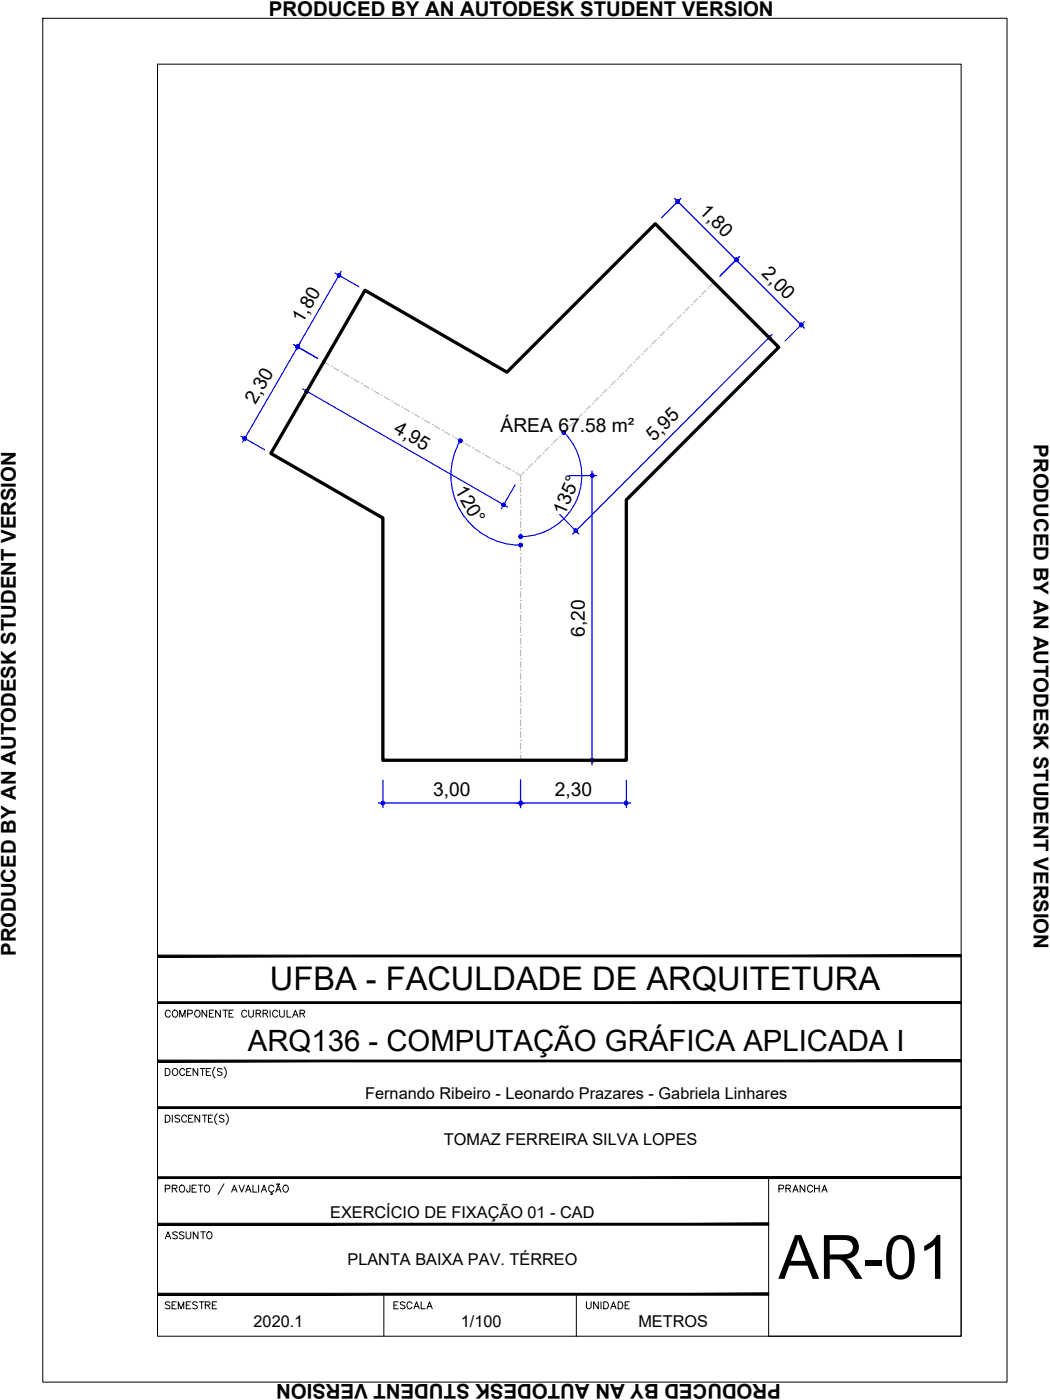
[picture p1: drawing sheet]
<svg xmlns="http://www.w3.org/2000/svg" width="229mm" height="305mm" viewBox="0 0 229 305" stroke-linecap="round" stroke-linejoin="round" font-family="sans-serif">
<!-- layer: ARQ_EIXO CINZA 04 -->
<g fill="none" stroke="#bababa" stroke-width=".25">
<path d="M70.5 78.8l1 .6M72.1 79.7h.1M137.5 79.4l-.9 .9M138 78.9h.1M139.3 77.6l-.9 .8M139.7 77.1h.1M141.1 75.8l-.9 .9M141.6 75.3h.1M142.9 74l-.9 .9M143.3 73.5h.1M144.7 72.2l-.9 .9M145.2 71.7h.1"/>
<path d="M146.5 70.4l-.9 .9M146.9 69.9h.1M148.3 68.6l-.9 .9M148.8 68.1h.1M150.1 66.8l-.9 .9M150.5 66.3h.1M151.9 65l-.9 .9M152.3 64.6h.1M153.7 63.2l-.9 .9M154.1 62.7h.1M155.4 61.5l-.8 .8M72.6 80.1l1.1 .6"/>
<path d="M74.3 81h.1M74.8 81.3l1.1 .7M76.5 82.3h.1M77 82.6l1.1 .6M78.7 83.5h.1M79.2 83.9l1.1 .6M80.9 84.8h.1M81.4 85.1l1.1 .7M83.1 86.1h.1M83.7 86.4l1.1 .6M85.3 87.3h.1M85.9 87.7l1.1 .6"/>
<path d="M87.5 88.6h.1M88.1 88.9l1.1 .7M89.7 89.9h.1M90.3 90.2l1.1 .6M91.9 91.1h.1M92.5 91.5l1.1 .6M94.1 92.4h.1M94.7 92.8l1.1 .6M96.3 93.7h.1M96.9 94l1.1 .7M98.5 95h.1M99.1 95.3l1.1 .6"/>
<path d="M100.7 96.2h.1M101.3 96.6l1.1 .6M102.9 97.5h.1M103.5 97.8l1.1 .7M105.1 98.8h.1M105.7 99.1l1.1 .6M117.8 99.1l-1 .9M118.2 98.7h.1M119.5 97.3l-.8 .9M120 96.9h.1M121.4 95.5l-1 .9M121.8 95.1h.1"/>
<path d="M123.1 93.7l-.8 .9M123.6 93.3h.1M124.9 91.9l-.9 .9M125.4 91.5h.1M126.7 90.1l-.8 .9M127.2 89.7h.1M128.5 88.3l-.9 .9M129 87.9h.1M130.3 86.5l-.9 .9M130.8 86.1h.1M132.1 84.8l-.9 .8M132.6 84.3h.1"/>
<path d="M133.9 82.9l-.9 1M134.4 82.5h.1M135.7 81.2l-.9 .8M136.2 80.7h.1M107.3 100h.1M107.9 100.4l1.1 .6M109.5 101.3h.1M110.1 101.6l1.1 .7M111.7 102.6h.1M112.3 102.9l1 .6M113.3 118h.1M113.3 115.5h.1"/>
<path d="M113.3 112.9h.1M113.3 110.4h.1M113.3 107.9h.1M113.3 105.3h.1M113.3 106v1.2M113.3 108.5v1.3M113.3 111v1.3M113.3 113.6v1.3M113.3 116.1v1.3M113.3 118.7v1.2M114.2 102.7l-.9 .8v1.2M114.6 102.2h.1"/>
<path d="M116 100.9l-.9 .9M116.4 100.5h.1M113.3 138.3h.1M113.3 135.8h.1M113.3 133.3h.1M113.3 130.7h.1M113.3 128.2h.1M113.3 125.6h.1M113.3 123.1h.1M113.3 120.6h.1M113.3 121.2v1.3M113.3 123.7v1.3"/>
<path d="M113.3 126.3v1.3M113.3 128.8v1.3M113.3 131.4v1.2M113.3 133.9v1.3M113.3 136.4v1.3M113.3 139v1.3M113.3 158.7h.1M113.3 156.1h.1M113.3 153.6h.1M113.3 151h.1M113.3 148.5h.1M113.3 146h.1"/>
<path d="M113.3 143.4h.1M113.3 140.9h.1M113.3 141.5v1.3M113.3 144.1v1.2M113.3 146.6v1.3M113.3 149.1v1.3M113.3 151.7v1.3M113.3 154.2v1.3M113.3 156.8v1.2M113.3 159.3v1.3M113.3 163.7h.1M113.3 161.2h.1"/>
<path d="M113.3 161.8v1.3M113.3 164.4v1.1"/>
</g>
<!-- layer: COTA AZUL -->
<g fill="none" stroke="#00f" stroke-width=".25">
<path d="M72.9 59.4l5.2 3M74.3 59.1l-10 17.3M146.9 43.2l28.2 28.3M148.3 43.2l-4.3 4.2M161 55.9l-4.2 4.2M63.9 75l5.2 3M65.3 74.6l-12.5 21.7M163.9 70l4.2 4.2M168.1 72.8l-43.4 43.5M175.1 70l-4.2 4.3M52.5 95l5.1 2.9M65.9 84.7l44.6 25.7"/>
<path d="M69.3 80.9l-3 5.1M100.2 95.9a15.2 15.2 0 0 0 13.1 22.8M122.8 94.1a13.3 13.3 0 0 1 2.8 14.5 13.3 13.3 0 0 1-12.3 8.2M112.1 105.6l-3 5.2M121.8 112l4.3 4.3M123.9 103.5h6M128.9 102.5v64M82.3 174.8h55M83.4 169.8v6.1M113.3 169.8v6.1M123.9 165.5h6M136.4 169.8v6.1"/>
</g>
<!-- layer: 0 -->
<g fill="#00f" stroke="#00f" stroke-width=".22">
<path d="M66.5 85l-.1 .2h.4zM66.4 85.2h.4l-.3 .1zM66.5 85.3l.1 .2 .2-.3z"/>
<path d="M66.8 85.2l-.2 .3 .2 .1zM66.8 85.2l.2 .3-.2 .1zM66.8 85.2l.2 .3 .1-.2z"/>
<path d="M66.8 85.2l.3 .1v-.1zM66.8 85.2l.3-.2v.2zM67 84.8l-.2 .4 .3-.2z"/>
<path d="M66.8 84.8v.4l.2-.4zM66.6 84.8h.2v.4zM66.6 84.8l-.1 .2 .3 .2z"/>
<path d="M109.6 109.9l.4 .2v-.2zM109.6 109.9l.4-.2v.2zM109.9 109.6l-.3 .3 .4-.2z"/>
<path d="M109.6 109.6v.3l.3-.3zM109.5 109.6h.1v.3zM109.5 109.6l-.2 .1 .3 .2z"/>
<path d="M109.3 109.7v.2h.3zM109.3 109.9h.3l-.3 .2zM109.3 110.1l.2 .1 .1-.3z"/>
<path d="M109.6 109.9l-.1 .3 .1 .1zM109.6 109.9l.3 .3-.3 .1zM109.6 109.9l.3 .3 .1-.1z"/>
<path d="M128.7 103.2l.2 .3v-.3zM128.7 103.2l.2 .3-.3-.2zM128.6 103.3v.2h.3z"/>
<path d="M128.6 103.5v.2l.3-.2zM128.6 103.7l.3-.2-.2 .3zM128.9 103.5l-.2 .3 .2 .1z"/>
<path d="M128.9 103.5v.4l.2-.1zM128.9 103.5l.3 .2-.1 .1zM128.9 103.5l.3 .2 .1-.2z"/>
<path d="M128.9 103.5h.4l-.1-.2zM129.1 103.2l.1 .1-.3 .2zM128.9 103.2v.3l.2-.3z"/>
<path d="M128.9 165.5v.4h.2zM128.9 165.5l.3 .2-.1 .2zM128.9 165.5l.3 .2 .1-.2z"/>
<path d="M128.9 165.5h.4l-.1-.1zM129.1 165.2l.1 .2-.3 .1zM128.9 165.1v.4l.2-.3z"/>
<path d="M128.7 165.2l.2 .3v-.4zM128.7 165.2l.2 .3-.3-.1zM128.6 165.4v.1h.3z"/>
<path d="M128.6 165.5v.2l.3-.2zM128.6 165.7l.3-.2-.2 .4zM128.9 165.5l-.2 .4h.2z"/>
<path d="M125.1 115.8l.2 .1v-.3zM125.3 115.6l.2 .3h-.2zM125.3 115.6l.2 .3 .1-.1z"/>
<path d="M125.3 115.6l.3 .2 .1-.1zM125.3 115.6l.4-.1v.2zM125.3 115.6l.4-.1-.1-.2z"/>
<path d="M125.5 115.2l-.2 .4 .3-.3zM125.3 115.2h.2l-.2 .4zM125.1 115.3l.2 .3v-.4z"/>
<path d="M125.1 115.3l-.1 .2 .3 .1zM125 115.5l.3 .1-.3 .1zM125 115.7l.1 .1 .2-.2z"/>
<path d="M167.6 73.2l-.2 .3 .3-.3zM167.3 73.2h.3l-.2 .3zM167.2 73.2l.2 .3-.1-.3z"/>
<path d="M167.2 73.2l-.1 .2 .3 .1zM167.1 73.4l.3 .1-.3 .1zM167.1 73.6l.1 .1 .2-.2z"/>
<path d="M167.4 73.5l-.2 .2 .1 .2zM167.4 73.5l.2 .4h-.3zM167.4 73.5l.2 .4 .1-.2z"/>
<path d="M167.4 73.5l.3 .2 .1-.1zM167.4 73.5l.4-.1v.2zM167.4 73.5l.4-.1-.1-.2z"/>
<path d="M147.3 43.6l-.1 .2 .3 .1zM147.2 43.8l.3 .1-.3 .1zM147.2 44l.1 .2 .2-.3z"/>
<path d="M147.5 43.9l-.2 .3h.1zM147.5 43.9l.2 .3h-.3zM147.5 43.9l.2 .3h.1z"/>
<path d="M147.5 43.9l.3 .3 .1-.2zM147.5 43.9l.4-.1v.2zM147.5 43.9l.4-.1-.1-.2z"/>
<path d="M147.7 43.5l-.2 .4 .3-.3zM147.4 43.5h.3l-.2 .4zM147.3 43.6l.2 .3-.1-.4z"/>
<path d="M160.3 56.6l.2 .3 .2-.2zM160.3 56.6l.4-.1v.2zM160.3 56.6l.4-.1-.2-.2z"/>
<path d="M160.4 56.2l-.1 .4 .2-.3zM160.2 56.2h.2l-.1 .4zM160 56.3l.3 .3-.1-.4z"/>
<path d="M160 56.3l-.1 .2 .4 .1zM159.9 56.5l.4 .1-.4 .1zM159.9 56.7l.1 .2 .3-.3z"/>
<path d="M160.3 56.6l-.3 .3h.2zM160.3 56.6l.1 .3h-.2zM160.3 56.6l.1 .3h.1z"/>
<path d="M160 56.3l-.1 .2 .4 .1zM159.9 56.5l.4 .1-.4 .1zM159.9 56.7l.1 .2 .3-.3z"/>
<path d="M160.3 56.6l-.3 .3h.2zM160.3 56.6l.1 .3h-.2zM160.3 56.6l.1 .3h.1z"/>
<path d="M160.3 56.6l.2 .3 .2-.2zM160.3 56.6l.4-.1v.2zM160.3 56.6l.4-.1-.2-.2z"/>
<path d="M160.4 56.2l-.1 .4 .2-.3zM160.2 56.2h.2l-.1 .4zM160 56.3l.3 .3-.1-.4z"/>
<path d="M174.4 70.7l.3 .3 .1-.2zM174.4 70.7h.4v.1zM174.4 70.7h.4l-.1-.2z"/>
<path d="M174.5 70.4l-.1 .3 .3-.2zM174.3 70.4h.2l-.1 .3zM174.2 70.5l.2 .2-.1-.3z"/>
<path d="M174.2 70.5l-.1 .2h.3zM174.1 70.7h.3l-.3 .1zM174.1 70.8l.1 .2 .2-.3z"/>
<path d="M174.4 70.7l-.2 .3 .1 .1zM174.4 70.7l.1 .4h-.2zM174.4 70.7l.1 .4 .2-.1z"/>
<path d="M64.8 75.1v.4l.2-.3zM64.6 75.2l.2-.1v.4zM64.6 75.2l-.1 .1 .3 .2z"/>
<path d="M64.5 75.3l-.1 .2h.4zM64.4 75.5h.4l-.3 .2zM64.5 75.7l.1 .2 .2-.4z"/>
<path d="M64.8 75.5l-.2 .4h.2zM64.8 75.5l.2 .4h-.2zM64.8 75.5l.2 .4 .1-.2z"/>
<path d="M64.8 75.5l.3 .2 .1-.2zM64.8 75.5l.3-.2 .1 .2zM65 75.2l-.2 .3 .3-.2z"/>
<path d="M53.3 95.4l-.2 .4h.2zM53.3 95.4l.2 .4h-.2zM53.3 95.4l.2 .4 .1-.2z"/>
<path d="M53.3 95.4l.3 .2 .1-.2zM53.3 95.4l.3-.1 .1 .1zM53.5 95.1l-.2 .3 .3-.1z"/>
<path d="M53.3 95v.4l.2-.3zM53.1 95.1l.2-.1v.4zM53 95.3l.3 .1-.2-.3z"/>
<path d="M53 95.3l-.1 .1h.4zM52.9 95.4h.4l-.3 .2zM53 95.6l.1 .2 .2-.4z"/>
<path d="M64.8 75.5l-.2 .4h.2zM64.8 75.5l.2 .4h-.2zM64.8 75.5l.2 .4 .1-.2z"/>
<path d="M64.8 75.5l.3 .2 .1-.2zM64.8 75.5l.3-.2 .1 .2zM65 75.2l-.2 .3 .3-.2z"/>
<path d="M64.8 75.1v.4l.2-.3zM64.6 75.2l.2-.1v.4zM64.6 75.2l-.1 .1 .3 .2z"/>
<path d="M64.5 75.3l-.1 .2h.4zM64.4 75.5h.4l-.3 .2zM64.5 75.7l.1 .2 .2-.4z"/>
<path d="M73.8 59.6v.3l.2-.3zM73.6 59.6h.2v.3zM73.6 59.6l-.1 .1 .3 .2z"/>
<path d="M73.5 59.7l-.1 .2h.4zM73.4 59.9h.4l-.3 .2zM73.5 60.1l.1 .1 .2-.3z"/>
<path d="M73.8 59.9l-.2 .3 .2 .1zM73.8 59.9l.2 .3-.2 .1zM73.8 59.9l.2 .3 .1-.1z"/>
<path d="M73.8 59.9l.3 .2 .1-.2zM73.8 59.9l.3-.2 .1 .2zM74 59.6l-.2 .3 .3-.2z"/>
<path d="M113.3 174.8h.4v-.1zM113.5 174.5l.2 .2-.4 .1zM113.3 174.5v.3l.2-.3z"/>
<path d="M113.2 174.5l.1 .3v-.3zM113.2 174.5l.1 .3-.3-.1zM113 174.7l-.1 .1h.4z"/>
<path d="M112.9 174.8l.1 .2 .3-.2zM113 175l.3-.2-.1 .4zM113.3 174.8l-.1 .4h.1z"/>
<path d="M113.3 174.8v.4h.2zM113.3 174.8l.4 .2-.2 .2zM113.3 174.8l.4 .2v-.2z"/>
<path d="M83 174.8v.2l.4-.2zM83 175l.4-.2-.3 .4zM83.4 174.8l-.3 .4h.3z"/>
<path d="M83.4 174.8v.4h.1zM83.4 174.8l.3 .2-.2 .2zM83.4 174.8l.3 .2v-.2z"/>
<path d="M83.4 174.8h.3v-.1zM83.5 174.5l.2 .2-.3 .1zM83.4 174.5v.3l.1-.3z"/>
<path d="M83.1 174.5l.3 .3v-.3zM83.1 174.5l.3 .3-.4-.1zM83 174.7v.1h.4z"/>
<path d="M136.4 174.8h.3v-.1zM136.5 174.5l.2 .2-.3 .1zM136.4 174.5v.3l.1-.3z"/>
<path d="M136.1 174.5l.3 .3v-.3zM136.1 174.5l.3 .3-.4-.1zM136 174.7v.1h.4z"/>
<path d="M136 174.8v.2l.4-.2zM136 175l.4-.2-.3 .4zM136.4 174.8l-.3 .4h.3z"/>
<path d="M136.4 174.8v.4h.1zM136.4 174.8l.3 .2-.2 .2zM136.4 174.8l.3 .2v-.2z"/>
<path d="M112.9 174.8l.1 .2 .3-.2zM113 175l.3-.2-.1 .4zM113.3 174.8l-.1 .4h.1z"/>
<path d="M113.3 174.8v.4h.2zM113.3 174.8l.4 .2-.2 .2zM113.3 174.8l.4 .2v-.2z"/>
<path d="M113.3 174.8h.4v-.1zM113.5 174.5l.2 .2-.4 .1zM113.3 174.5v.3l.2-.3z"/>
<path d="M113.2 174.5l.1 .3v-.3zM113.2 174.5l.1 .3-.3-.1zM113 174.7l-.1 .1h.4z"/>
<path d="M100.2 95.6v.4l.2-.4zM100 95.6h.2v.4zM99.9 95.8l.3 .2-.2-.4z"/>
<path d="M99.9 95.8l-.1 .2h.4zM99.8 96h.4l-.3 .1zM99.9 96.1l.1 .2 .2-.3z"/>
<path d="M100.2 96l-.2 .3 .2 .1zM100.2 96l.2 .3-.2 .1zM100.2 96l.2 .3 .1-.2z"/>
<path d="M100.2 96l.3 .1 .1-.1zM100.2 96l.3-.2 .1 .2zM100.4 95.6l-.2 .4 .3-.2z"/>
<path d="M113.3 118.7h.4v-.2zM113.5 118.4l.2 .1-.4 .2zM113.3 118.3v.4l.2-.3z"/>
<path d="M113.2 118.4l.1 .3v-.4zM113.2 118.4l.1 .3-.3-.2zM113 118.5l-.1 .2h.4z"/>
<path d="M112.9 118.7l.1 .2 .3-.2zM113 118.9l.3-.2-.1 .3zM113.3 118.7l-.1 .3 .1 .1z"/>
<path d="M113.3 118.7v.4l.2-.1zM113.3 118.7l.4 .2-.2 .1zM113.3 118.7l.4 .2v-.2z"/>
<path d="M112.9 116.8l.1 .2 .3-.2zM113 117l.3-.2-.1 .4zM113.3 116.8l-.1 .4h.1z"/>
<path d="M113.3 116.8v.4h.2zM113.3 116.8l.4 .2-.2 .2zM113.3 116.8l.4 .2v-.2z"/>
<path d="M113.3 116.8h.4v-.1zM113.5 116.5l.2 .2-.4 .1zM113.3 116.5v.3l.2-.3z"/>
<path d="M113.2 116.5l.1 .3v-.3zM113.2 116.5l.1 .3-.3-.1zM113 116.7l-.1 .1h.4z"/>
<path d="M122.5 93.9l-.1 .1 .3 .1zM122.4 94l.3 .1-.3 .1zM122.4 94.2l.1 .2 .2-.3z"/>
<path d="M122.7 94.1l-.2 .3 .1 .1zM122.7 94.1l.2 .4h-.3zM122.7 94.1l.2 .4 .1-.1z"/>
<path d="M122.7 94.1l.3 .3 .1-.2zM122.7 94.1l.4-.1v.2zM122.7 94.1l.4-.1-.1-.1z"/>
<path d="M122.9 93.8l-.2 .3 .3-.2zM122.6 93.8h.3l-.2 .3zM122.5 93.9l.2 .2-.1-.3z"/>
</g>
<path d="M79.5 63.2l30.9 17.8 32.3-32.3 26.8 26.9-33.1 33.2v56.7h-53v-52.7l-24.4-14.1z" fill="none" stroke="#000" stroke-width=".72"/>
<!-- layer: MRG_EXTERNA -->
<path d="M9.3 4h209.9v296.9h-209.9z" fill="none" stroke="#000" stroke-width=".22"/>
<!-- layer: MRG_INTERNA -->
<path d="M34.3 14h175v276.9h-175z" fill="none" stroke="#000" stroke-width=".22"/>
<!-- layer: SIMB_01 -->
<g fill="#000" stroke="#000" stroke-width=".22">
<path d="M34.3 218.1v.4l175-.4zM34.3 218.5l175-.4v.4z"/>
<path d="M34.3 207.9v.4l175-.4zM34.3 208.3l175-.4v.4z"/>
<path d="M34.3 230.8v.4l175-.4zM34.3 231.2l175-.4v.4z"/>
<path d="M34.3 256.2v.4l175-.4zM34.3 256.6l175-.4v.4z"/>
<path d="M34.3 241v.3l175-.3zM34.3 241.3l175-.3v.3z"/>
<path d="M34.3 266.3v.4l133-.4zM34.3 266.7l133-.4v.4z"/>
<path d="M34.3 282h133v-.4zM34.3 281.6h133l-133 .4z"/>
</g>
<g fill="none" stroke="#000" stroke-width=".22">
<path d="M45 219.9v1.5l-1-1.5v1.5M46.5 219.9h-.9v1.5h.9M48 219.9v1.5l-1.1-1.5v1.5M48.6 219.9h1M49.1 219.9v1.5M50.8 219.9h-.9v1.5h.9M54.1 219.9v1.1l.5 .4h.3l.3-.4v-1.1M58.8 219.9v1.5M60.9 219.9v1.1l.4 .4 .5-.2 .1-1.3M62.5 219.9v1.5h.9M209.3 208.1v82.8h-42v-34.5M36 232.6h.5a.82 .82 0 0 1 .5 .8 .82 .82 0 0 1-.5 .7h-.5z"/>
<path d="M37.1 220.3a.56 .56 0 0 0-.7-.4 .56 .56 0 0 0-.4 .6 .63 .63 0 0 0 .2 .8 .63 .63 0 0 0 .9-.2M37.7 220.1a.72 .72 0 0 1 1 .2 .72 .72 0 0 1-.3 1.1 .72 .72 0 0 1-.9-.4 .72 .72 0 0 1 .2-.9zM37.7 232.8a.72 .72 0 0 1 1 .2 .72 .72 0 0 1-.3 1.1 .72 .72 0 0 1-.9-.4 .72 .72 0 0 1 .2-.9zM39.1 221.4v-1.5l.6 1.5 .6-1.5v1.5M40.2 233a.56 .56 0 0 0-.6-.4 .56 .56 0 0 0-.5 .6 .63 .63 0 0 0 .3 .8 .63 .63 0 0 0 .8-.2M40.6 233.3h.6M40.9 220.7l.9-.1v-.5l-.3-.2h-.6v1.5M41.6 232.6h-1v1.5h1M42.7 220a.71 .71 0 0 1 .9 .7 .71 .71 0 0 1-.9 .7l-.3-.5v-.4zM43.1 232.6v1.5l-1.1-1.5v1.5M43.6 232.6h1M44.1 232.6v1.5"/>
<path d="M44.9 233.3h.6M45.6 220.6h.5M45.9 232.6h-1v1.5h1M46.8 232.3a1.57 1.57 0 0 0 0 2.4M48.3 232.8l-.3-.2-.7 .2 .2 .4 .5 .2 .3 .3v.2l-.3 .2-.7-.2M48.8 232.3a1.57 1.57 0 0 1 0 2.4M49.9 220.6h.5M53.7 220.3a.56 .56 0 0 0-.6-.4 .56 .56 0 0 0-.5 .6 .63 .63 0 0 0 .3 .8 .63 .63 0 0 0 .8-.2M55.8 220.6h.8l.2-.4-.4-.3h-.6v1.5M56.3 220.6l.5 .8M57.3 220.6h.8l.2-.4-.4-.3h-.6v1.5M57.8 220.6l.5 .8"/>
<path d="M60.5 220.3a.56 .56 0 0 0-.7-.4 .56 .56 0 0 0-.4 .6 .63 .63 0 0 0 .2 .8 .63 .63 0 0 0 .9-.2M63.7 221.4l.6-1.5 .6 1.5M63.9 220.9h.7M65.3 220.6h.9l.1-.4-.3-.3h-.7v1.5M65.8 220.6l.5 .8M36 242.8h.5a.82 .82 0 0 1 .5 .7 .82 .82 0 0 1-.5 .8h-.5zM36 258.8l.9-.1 .1-.6-1-.1v1.5M37.5 258.7l1-.1v-.5l-1-.1v1.5M37.5 242.8v1.5M38 258.7l.5 .8M39.1 243l-.3-.2-.7 .2 .2 .4 .7 .3 .1 .2v.2l-.3 .2-.7-.2M39.2 258.2a.72 .72 0 0 1 1 .2 .72 .72 0 0 1-.3 1.1 .72 .72 0 0 1-.9-.4 .72 .72 0 0 1 .2-.9z"/>
<path d="M40.6 243.2a.56 .56 0 0 0-.6-.4 .56 .56 0 0 0-.5 .6 .63 .63 0 0 0 .3 .8 .63 .63 0 0 0 .8-.2M41.1 243.5h.6M41.4 258l-.1 1.4-.4 .1-.2-.1-.1-.4M41.8 258.7h.6M42 242.8h-.9v1.5h.9M42.8 258h-1v1.5h1M43.2 258h1M43.5 242.8v1.5l-1-1.5v1.5M43.7 258v1.5M44.1 242.8h1M44.6 242.8v1.5M44.6 258.2a.63 .63 0 0 1 .8-.1 .63 .63 0 0 1 .2 .9 .57 .57 0 0 1-.5 .6 .57 .57 0 0 1-.6-.6z"/>
<path d="M45.4 243.5h.5M46.3 242.8h-.9v1.5h.9M47.2 242.5a1.57 1.57 0 0 0 0 2.3M48.8 243l-.4-.2-.6 .2 .1 .4 .7 .3 .2 .2v.2l-.4 .2-.6-.2M48.8 257.7l-1.3 2.4M49.2 242.5a1.57 1.57 0 0 1 0 2.3M50.4 259.5l.6-1.5 .6 1.5M50.7 259h.7M52 258l.6 1.5 .6-1.5M53.5 259.5l.6-1.5 .6 1.5M53.7 259h.7M55.1 258v1.5h.9"/>
<path d="M56.3 258v1.5M56.9 259.5l.6-1.5 .5 1.5M57.1 259h.7M59.1 259.5v.3l.2 .2h-.4M59.6 258.4a.6 .6 0 0 0-.9-.3 .6 .6 0 0 0-.2 .9 .54 .54 0 0 0 .4 .5 .54 .54 0 0 0 .7-.3M60 259.5l.6-1.5 .6 1.5M60.2 259h.8M60.3 257.8l-.1 .1M60.3 257.8h.2M60.5 257.8l.1 .1M60.6 257.9h.2M60.9 257.7l-.1 .2"/>
<path d="M61.8 258.2a.72 .72 0 0 1 1 .2 .72 .72 0 0 1-.3 1.1 .72 .72 0 0 1-.9-.4 .72 .72 0 0 1 .2-.9zM83.6 281.8v9.1M125.5 281.8v9.1"/>
</g>
<text font-size="13.3" x="169.5" y="278.4">AR-01</text>
<text font-size="7.1" x="58.8" y="215.6">UFBA - FACULDADE DE ARQUITETURA</text>
<text font-size="6.4" x="54" y="228.9">ARQ136 - COMPUTAÇÃO GRÁFICA APLICADA I</text>
<g font-size="4.4">
<text x="58.5" y="3.6">PRODUCED BY AN AUTODESK STUDENT VERSION</text>
<text x="225.1" y="96.7" transform="rotate(90 225.1 96.7)">PRODUCED BY AN AUTODESK STUDENT VERSION</text>
<text x="3.5" y="208.2" transform="rotate(-90 3.5 208.2)">PRODUCED BY AN AUTODESK STUDENT VERSION</text>
<text x="168.3" y="260.7">PRANCHA</text>
<text x="34.9" y="270.9">ASSUNTO</text>
<text x="34.9" y="286.1">SEMESTRE</text>
<text x="84.7" y="286.1">ESCALA</text>
<text x="126.3" y="286.1">UNIDADE</text>
<text x="170" y="301.3" transform="rotate(-180 170 301.3)">PRODUCED BY AN AUTODESK STUDENT VERSION</text>
</g>
<g font-size="4.2">
<text x="152.1" y="46.1" transform="rotate(45 152.1 46.1)">1,80</text>
<text x="165.6" y="59.7" transform="rotate(45 165.6 59.7)">2,00</text>
<text x="65.8" y="70.6" transform="rotate(-60 65.8 70.6)">1,80</text>
<text x="55.6" y="88.2" transform="rotate(-60 55.6 88.2)">2,30</text>
<text x="85.5" y="94.1" transform="rotate(30 85.5 94.1)">4,95</text>
<text x="109" y="94">ÁREA 67.58 m²</text>
<text x="142.4" y="96.3" transform="rotate(-45 142.4 96.3)">5,95</text>
<text x="98.9" y="106.8" transform="rotate(60 98.9 106.8)">120°</text>
<text x="123" y="112.3" transform="rotate(-68 123 112.3)">135°</text>
<text x="127.3" y="138.6" transform="rotate(-90 127.3 138.6)">6,20</text>
<text x="94.3" y="173.2">3,00</text>
<text x="120.8" y="173.2">2,30</text>
</g>
<g font-size="3.5">
<text x="79.5" y="239.3">Fernando Ribeiro - Leonardo Prazares - Gabriela Linhares</text>
<text x="96.6" y="249.3">TOMAZ FERREIRA SILVA LOPES</text>
<text x="71.9" y="265.2">EXERCÍCIO DE FIXAÇÃO 01 - CAD</text>
<text x="75.6" y="275.4">PLANTA BAIXA PAV. TÉRREO</text>
<text x="55.2" y="289">2020.1</text>
<text x="100.3" y="289">1/100</text>
<text x="139" y="289">METROS</text>
</g>
</svg>
